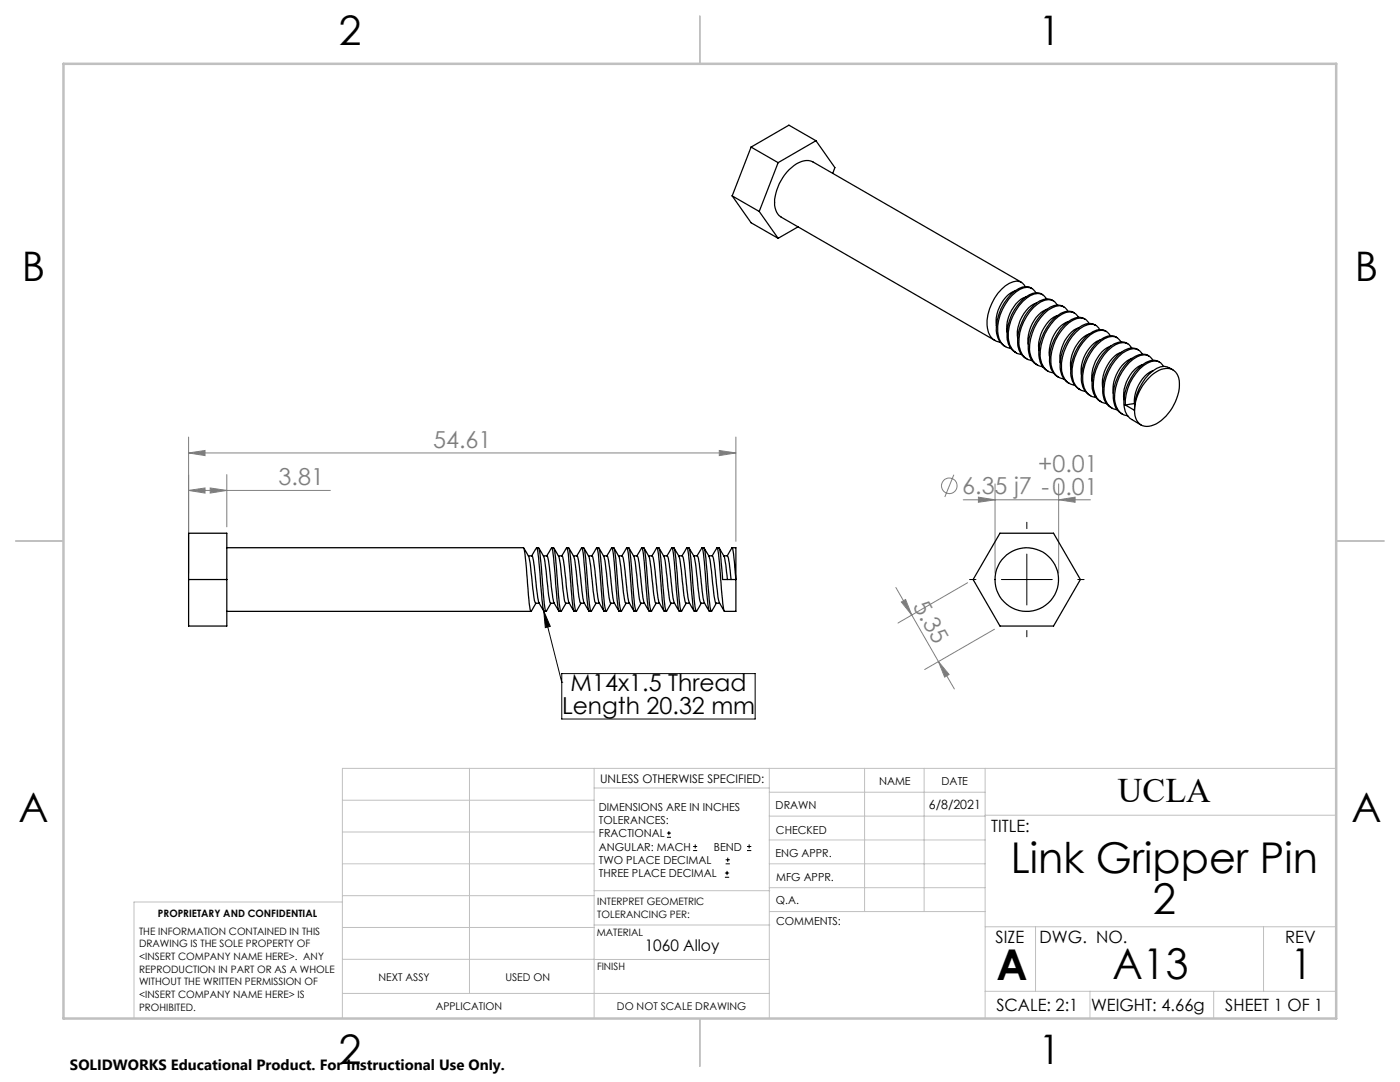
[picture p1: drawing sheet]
<svg xmlns="http://www.w3.org/2000/svg" width="279mm" height="216mm" viewBox="0 0 279 216" stroke-linecap="round" stroke-linejoin="round" font-family="sans-serif">
<g fill="none" stroke="#808080" stroke-width=".2">
<path d="M37.6 90.4l3.3-.5v1zM37.6 97.9l3.3-.5v1zM37.6 87.2v27.2M37.6 90.4h109.3M37.6 97.9h28.3M41.9 97.4l3.4 .5-3.4 .5zM45.3 94.7v10.4M143.5 89.9l3.4 .5-3.4 .5zM146.9 87.2v20.8M190.4 94.7l-1.8 4.5M192.2 99.7h25.4M195.3 99.2l3.3 .5-3.3 .5z"/>
<path d="M198.6 96.6v17.8M211.3 99.7l3.3-.5v1zM211.3 96.6v17.8M178.8 117.2l8.5 14.8M193.1 116.3l-13.9 8M179.9 120.1l.8-.5 1.3 3.1zM187.3 132l3.2 5.5M187.3 132l2.1 2.6-.9 .5zM198.5 125.6l-14 8"/>
<circle cx="189.4" cy="96.9" r="1.55"/>
</g>
<g fill="none" stroke="#000" stroke-width=".2">
<path d="M193.5 115.6h1.3M199.8 115.6h10.2M204.9 104.2v1.3M204.9 110.6v10.1M215.1 115.6h1.3M108.5 121.9l3.6 14.2M108.5 121.9l1.3 3.1-1 .2zM112.1 136.1h.1M112.1 134.4h38.6v9.1h-38.6zM204.9 125.8v1.3M133.1 167.1h.8M133.1 166.2h.8"/>
<path d="M133.5 165.8v.9M138.3 169.7h.8M138.3 168.9h.8M138.7 168.5v.8M144.7 175h.8M144.7 174.2h.8M144.8 172.4h.9M144.8 171.6h.9M145.1 173.8v.8M145.2 171.1v.9M149.1 169.7h.8M149.1 168.9h.8"/>
<path d="M149.5 168.5v.8"/>
</g>
<g fill="none" stroke="#c0c0c0" stroke-width=".2">
<path d="M68.3 159.7h50.3M93.7 153.3v44.9M118.6 153.3v49.9M118.6 157.2h34.9M153.5 153.3v49.9M153.5 158.1h43.1M172.5 153.3v28.6M184.4 153.3v28.6M196.6 153.3v49.9M266.7 153.3h-198.4v49.9M68.3 178.7h50.3M68.3 172.4h50.3"/>
<path d="M68.3 166h50.3M68.3 180h-41.6v23.2M118.6 177.7h35M153.5 167.6h43.1M153.5 162.8h43.1M153.5 172.4h43.1M153.5 177.1h43.1M196.6 162.7h70.1M68.3 198.2h85.2M68.3 191.4l85.2 .1M68.3 185.1h50.3M118.6 184.6h35"/>
<path d="M153.6 181.9h43M196.6 197.8h70.1M196.6 184.9h70.1M206.7 184.9v12.9M217.5 197.8v5.4M242.2 197.8v5.4M252.2 184.9v12.9"/>
</g>
<path d="M139.7 3.2v9.5M3.1 107.9h9.6M266.7 107.9h9.5M139.7 203.2v9.6" fill="none" stroke="#c0c0c0" stroke-width=".25"/>
<path d="M12.7 12.7h254v190.5h-254z" fill="none" stroke="#c0c0c0" stroke-width=".5"/>
<path d="M108.5 121.9l1.3 3.1-1 .2z" fill="#000"/>
<g fill="#808080">
<path d="M187.3 132l2.1 2.6-.9 .5zM179.9 120.1l.8-.5 1.3 3.1z"/>
<path d="M37.6 90.4l3.3-.5v1zM143.5 89.9l3.4 .5-3.4 .5zM195.3 99.2l3.3 .5-3.3 .5zM211.3 99.7l3.3-.5v1z"/>
<path d="M37.6 97.9l3.3-.5v1zM41.9 97.4l3.4 .5-3.4 .5z"/>
</g>
<g fill="none" stroke="#000" stroke-width=".25">
<path d="M146.1 39.1l5.4 3.1M146.1 39.1l3.8 5.4 5.4 3.1M149.9 29.4l-3.8 9.7M149.9 29.4l5.4 3.1M155.3 32.5l-3.8 9.7M162.8 28.1l-7.5 4.4M162.8 28.1l3.8 5.3-.4 1.2M162.8 28.1l-5.4-3.1-7.5 4.4M151.5 42.2l3.8 5.4M159.3 45.3l-4 2.3M202.6 58.1a6.6 6.6 0 0 0-3.8 6.1l.1 .8M203.9 56.3l-41.7-24a3.8 3.8 0 0 0-4.2 1.1 9.7 9.7 0 0 0-3.4 7.6l.2 .9a2.44 2.44 0 0 0 1.1 1.4l42.7 24.6"/>
<path d="M204.6 57.2a1.78 1.78 0 0 0-2.4-1 9 9 0 0 0-5.2 7.7 4 4 0 0 0 1.8 4.2l.8 .2M204.7 59.3a6.3 6.3 0 0 0-3.7 4.8v2.2M206 57.6a2.77 2.77 0 0 0-3.5 .5 9.8 9.8 0 0 0-3.6 8.4 3.2 3.2 0 0 0 1.5 2.5M206.7 58.4a2.07 2.07 0 0 0-3.2-.7 9.7 9.7 0 0 0-4.3 9 2.94 2.94 0 0 0 2.6 2.8M207.8 58.7a2.41 2.41 0 0 0-2.4 .1 9.6 9.6 0 0 0-4.4 9 3.2 3.2 0 0 0 1.6 2.4M207.8 58.6l.3 .2M208.8 59.7a2.07 2.07 0 0 0-3.2-.7 9.7 9.7 0 0 0-4.3 8.9 2.94 2.94 0 0 0 2.6 2.8M209.9 59.9a3.4 3.4 0 0 0-3.9 1.3 9.9 9.9 0 0 0-2.9 7.8 3.3 3.3 0 0 0 1.8 2.6M209.9 59.9l.3 .1M200.4 69l.3 .2M202.5 70.2l.3 .2M206.8 60.5a6.6 6.6 0 0 0-3.8 5.7l.1 1.3"/>
<path d="M208.9 61.7a6.9 6.9 0 0 0-3.7 7M208.9 73.9l.3 .2M211 60.9a2.07 2.07 0 0 0-3.2-.7 9.7 9.7 0 0 0-4.4 8.9 3 3 0 0 0 2.6 2.9M211 63a6.7 6.7 0 0 0-3.7 5.9v1M212.1 61.1a2.41 2.41 0 0 0-2.5 .2 9.7 9.7 0 0 0-4.3 8.9 3.2 3.2 0 0 0 1.7 2.6M212.1 61.1l.2 .1M213.1 62.1a2.04 2.04 0 0 0-3.2-.6 9.6 9.6 0 0 0-4.4 8.9 3 3 0 0 0 2.6 2.8M213.1 76.4l.3 .1M213.2 64.2a6.7 6.7 0 0 0-3.8 6.1v.8M214.5 62.5a2.73 2.73 0 0 0-3.5 .5 9.3 9.3 0 0 0-3.4 9.3l.4 .8 .9 .8M215.2 63.3a2.07 2.07 0 0 0-3.2-.6 9.6 9.6 0 0 0-4.4 8.9 2.92 2.92 0 0 0 2.6 2.8M215.3 77.6l.2 .2"/>
<path d="M215.3 65.4a6.6 6.6 0 0 0-3.8 5.5l.1 1.5M216.3 63.6a2.2 2.2 0 0 0-2.4 .1 9.7 9.7 0 0 0-4.4 9 3.6 3.6 0 0 0 1.8 2.6M216.3 63.5l.3 .2M217.3 64.6a2.02 2.02 0 0 0-3.2-.7 9.6 9.6 0 0 0-4.3 8.9 3 3 0 0 0 2.5 2.8M217.4 78.8l.3 .2M217.4 66.6a6.8 6.8 0 0 0-3.7 7M218.4 64.8a2.64 2.64 0 0 0-3.2 .6 9.8 9.8 0 0 0-3.6 8.5 3.3 3.3 0 0 0 1.5 2.4M218.4 64.8l.3 .1M219.4 65.8a1.78 1.78 0 0 0-2.4-1 9 9 0 0 0-5.2 7.6 4 4 0 0 0 1.9 4.3l.8 .2M219.5 67.8a6.8 6.8 0 0 0-3.7 7M220.8 66.1a2.77 2.77 0 0 0-3.5 .6 9.8 9.8 0 0 0-3.6 8.4 3.2 3.2 0 0 0 1.6 2.5M221.5 67a2.07 2.07 0 0 0-3.1-.7 9.7 9.7 0 0 0-4.4 9 2.94 2.94 0 0 0 2.6 2.8"/>
<path d="M221.7 69.1a6.8 6.8 0 0 0-3.8 6.9M222.7 67.2a2.41 2.41 0 0 0-2.5 .2 9.6 9.6 0 0 0-4.3 8.9 3.2 3.2 0 0 0 1.5 2.5M222.7 67.2l.3 .2M223.7 68.2a2.07 2.07 0 0 0-3.2-.6 9.7 9.7 0 0 0-4.4 8.9 2.94 2.94 0 0 0 2.6 2.8M223.8 70.3a6.2 6.2 0 0 0-3.6 4.7l-.2 1.4 .1 .9M225.1 68.6a2.77 2.77 0 0 0-3.5 .5 10 10 0 0 0-3.6 8.5 3.3 3.3 0 0 0 1.5 2.4M225.8 69.5a2.07 2.07 0 0 0-3.2-.7 9.7 9.7 0 0 0-4.3 8.9 2.94 2.94 0 0 0 2.5 2.8M225.9 71.5a6.9 6.9 0 0 0-3.7 7M227.2 69.8a2.77 2.77 0 0 0-3.5 .5 9.4 9.4 0 0 0-3.4 9.4l.4 .7 1 .8M227.9 70.7a2.04 2.04 0 0 0-3.1-.7 9.6 9.6 0 0 0-4.4 9 3 3 0 0 0 2.6 2.8M228 72.7a6.8 6.8 0 0 0-3.7 7M229 70.9a2.41 2.41 0 0 0-2.4 .2 9.7 9.7 0 0 0-4.3 8.9 3 3 0 0 0 1.5 2.5"/>
<path d="M229.1 70.9l.2 .1M229.3 75.4a4.3 4.3 0 0 1 4.7-1.7 3.2 3.2 0 0 1 1.4 3.3 9.3 9.3 0 0 1-5.6 7.9 2.49 2.49 0 0 1-3.4-2.5 9.6 9.6 0 0 1 2.9-7zM230 71.9a2.07 2.07 0 0 0-3.1-.7 9.6 9.6 0 0 0-4.4 9 2.92 2.92 0 0 0 2.6 2.8M230.2 74a6.6 6.6 0 0 0-3.8 5.8v.7M231.1 72.1a2.2 2.2 0 0 0-2.4 .2 9.7 9.7 0 0 0-4.3 8.9 3.2 3.2 0 0 0 1.5 2.5l1.8 1.1M231.2 72.1l.2 .2M232.2 73.1a2.02 2.02 0 0 0-3.2-.6 9.7 9.7 0 0 0-4.4 8.3M233.3 73.4a2.27 2.27 0 0 0-2.5 .1 9.9 9.9 0 0 0-4.4 8.4M233.3 73.3l.8 .5M219.5 80l.3 .2M221.7 81.3l.2 .1M223.8 82.5l.2 .2"/>
<path d="M224.6 80.8l1.8 1.1M226.4 80.5l-1.8 .3M226.4 80.5l.1 .1M37.6 106.4h7.7v18.5h-7.7zM37.6 115.6h7.7M45.3 109.3h59.2a33.3 33.3 0 0 1 .8 7 19.9 19.9 0 0 0 .7 5.7l1-1.6M104.5 109.4l1 1.6M105.4 110.9h.8M105.5 111l.3 1.3 .5 4.4a11 11 0 0 0 .6 3.7h.7M106.2 110.9a18.5 18.5 0 0 1 .8 5.3v.9a8 8 0 0 0 1.5 4.9l-.3-2.4-.4-5.1a20.7 20.7 0 0 0-.7-5.2h.4a53.5 53.5 0 0 1 .9 9.3l.4 3 .2 .4 1-1.6M107 109.4l-.9 1.5M107.5 109.4a6.9 6.9 0 0 1 1.5 4.4l.7 6.4 .2 .2h.7"/>
<path d="M108.4 110.9h.7M109.1 110.9a18.5 18.5 0 0 1 .9 5.3l.3 3 .3 1.1M110 109.4l-.9 1.5M110.5 109.4l1 1.6M111.4 110.9h.7M111.5 111l.3 1.6 .9 7.3 .2 .5h.7M112.1 110.9a18.5 18.5 0 0 1 .9 5.3v.9a8 8 0 0 0 1.5 4.9l-.3-2.4-.8-9-.3-1.3h.4a16.9 16.9 0 0 1 .6 5.2l.2 1.8a19.9 19.9 0 0 0 .7 5.7l1-1.6M113 109.4l-.9 1.5M113.5 109.4l1 1.6M114.4 110.9h.7M114.5 111l.3 1.1 .5 5.1a7.5 7.5 0 0 0 .6 3.2h.7M115.1 110.9a18.5 18.5 0 0 1 .9 5.3l.1 .9a7.7 7.7 0 0 0 1.4 4.9l-.3-2.4-.8-9-.3-1.3h.4a16.9 16.9 0 0 1 .6 5.2l.2 1.8a19.9 19.9 0 0 0 .7 5.7l1-1.6"/>
<path d="M116 109.4l-.9 1.5M116.5 109.4l1 1.6M117.4 110.9h.7M117.5 111l.4 1.8 .7 6.9 .3 .7M118.1 110.9a18.5 18.5 0 0 1 .9 5.3l.1 .9a7.7 7.7 0 0 0 1.4 4.9l-.3-2.4-.8-9-.3-1.3h.4a61.6 61.6 0 0 1 .9 9.3l.3 2.5 .3 .9 1-1.6M119 109.4l-.9 1.5M119.5 109.4l1 1.6M120.4 110.9h.7M120.5 111l.2 .8 .5 4.9a9.4 9.4 0 0 0 .7 3.7M121.1 110.9a18.5 18.5 0 0 1 .9 5.3l.1 .9a7.7 7.7 0 0 0 1.4 4.9l-.3-2.4-.8-9-.3-1.3h.4a61.6 61.6 0 0 1 .9 9.3l.3 2.5 .3 .9 1-1.6M122 109.4l-.9 1.5M122.5 109.4a6.9 6.9 0 0 1 1.5 4.4l.3 3.1a9.1 9.1 0 0 0 .6 3.5"/>
<path d="M123.4 110.9h.7M124.1 110.9a9.2 9.2 0 0 1 .7 3.9l.3 2.3a7.7 7.7 0 0 0 1.4 4.9l-.3-2.4-.8-9-.3-1.3h.4a61.6 61.6 0 0 1 .9 9.3l.3 2.5 .3 .9 1-1.6M125 109.4l-.9 1.5M125.5 109.4l1 1.6M126.5 111l.3 1 .8 7.5 .2 .8 .8 .1M127.1 110.9a9.2 9.2 0 0 1 .7 3.9l.3 2.3a7.7 7.7 0 0 0 1.4 4.9l-.3-2.4-.8-9-.3-1.3h.4a32.3 32.3 0 0 1 .8 7l.3 4.2 .4 1.5 1-1.6M128 109.4l-.9 1.5h-.7M128.5 109.4l1 1.6M129.5 111l.4 2.4 .4 3.8a7.5 7.5 0 0 0 .6 3.2h.7M130.1 110.9a9.2 9.2 0 0 1 .7 3.9l.3 2.3a7.7 7.7 0 0 0 1.4 4.9l-.3-2.4-.8-9-.3-1.3h.4a32.3 32.3 0 0 1 .8 7 21.2 21.2 0 0 0 .7 5.7l.9-1.6M131 109.4l-.9 1.5h-.7M131.5 109.4l1 1.6"/>
<path d="M132.4 110.9h.8M132.5 111l.3 1.3 .4 4.3a10.5 10.5 0 0 0 .7 3.8h.7M133.2 110.9a31.2 31.2 0 0 1 .9 6.2 7.7 7.7 0 0 0 1.4 4.9l-.2-1.5-.9-9.9-.3-1.3h.4a38.5 38.5 0 0 1 .9 8.2l.3 3.6 .3 .9 .9-1.6M134 109.4l-.9 1.5M134.5 109.4l1 1.6M135.4 110.9h.8M135.5 111l.8 5.7a10.3 10.3 0 0 0 .6 3.7h.7M136.2 110.9a17.3 17.3 0 0 1 .7 5.3l.2 .9a7.7 7.7 0 0 0 1.4 4.9l-.2-1.5-.9-9.9-.3-1.3h.4a38.5 38.5 0 0 1 .9 8.2l.3 3.6 .3 .9 .9-1.6M137 109.4l-.9 1.5M137.5 109.4a6.9 6.9 0 0 1 1.5 4.4l.3 3.1a8.5 8.5 0 0 0 .6 3.5h.7M138.4 110.9h.8M139.2 110.9a17.3 17.3 0 0 1 .7 5.3l.2 .9a7.7 7.7 0 0 0 1.4 4.9l-.2-1.5-.9-9.9-.3-1.3h.4a38.5 38.5 0 0 1 .9 8.2l.3 3.6 .3 .9 .9-1.6"/>
<path d="M140.1 109.4l-1 1.5M140.5 109.4l1 1.6M141.5 111l.2 1 .6 5.1a8.7 8.7 0 0 0 .6 3.3h.7M142.2 110.9a17.3 17.3 0 0 1 .7 5.3l.6 3.9 1 1.9-.2-1.5-.9-9.9-.3-1.3h.4l.2 .6 .5 5.7h2.7M143.1 109.4l-1 1.5h-.7M143.5 109.4l1 1.6M144.5 110.9h.7M144.5 111l.4 1.7 .3 2.9M145.2 110.9a11 11 0 0 1 .6 3.9l.1 .8M146 109.4l-.9 1.5M146.1 109.3h.8v6.3l-.5-5zM146.9 115.6v6.4h-2.3"/>
<path d="M199.6 106.4h10.7l5.3 9.2-5.3 9.3h-10.7l-5.4-9.3zM45.3 122h60.7M108.6 122h.4M110.6 120.3l.9 1.7-.3-2.4-.4-5.1a20.7 20.7 0 0 0-.7-5.2h.4a16.9 16.9 0 0 1 .6 5.2l.2 1.8a19.9 19.9 0 0 0 .7 5.7l1-1.6M111.6 122h.4M114.6 122h.4M117.6 122h.4M118.9 120.4h.7M120.6 122h.4M121.9 120.4h.7M123.6 122h.4M124.9 120.4h.7"/>
<path d="M126.6 122h.4M129.6 122h.4M132.6 122h.4M135.6 122h.4M138.6 122h.4M141.6 122h.4"/>
<circle cx="204.9" cy="115.6" r="6.4"/>
</g>
<g font-size="8.5">
<text x="201.7" y="174.2">Link Gripper Pin</text>
<text x="230.1" y="182.3">2</text>
<text x="198.9" y="195.5">A</text>
<text x="222" y="195.4">A13</text>
<text x="257.6" y="195.4">1</text>
</g>
<g font-size="8.1">
<text x="67.6" y="8.9">2</text>
<text x="207.3" y="8.9">1</text>
<text x="4.4" y="56.2">B</text>
<text x="270.4" y="56.2">B</text>
<text x="3.7" y="164.1">A</text>
<text x="269.7" y="164.1">A</text>
<text x="67.6" y="212.4">2</text>
<text x="207.3" y="212.4">1</text>
</g>
<text font-size="6.9" x="223.1" y="160.1">UCLA</text>
<g font-size="4.7" fill="#808080">
<text x="86.4" y="89.4">54.61</text>
<text x="207.2" y="94.2">+0.01</text>
<text x="55.6" y="96.8">3.81</text>
<text x="192" y="98.6">6.35 j7 -0.01</text>
<text x="182.1" y="120.9" transform="rotate(60 182.1 120.9)">5.35</text>
</g>
<g font-size="4.7">
<text x="113.9" y="137.9">M14x1.5 Thread</text>
<text x="112.2" y="142.4">Length 20.32 mm</text>
</g>
<g font-size="3.4">
<text x="197.8" y="166">TITLE:</text>
<text x="198.7" y="188.1">SIZE</text>
<text x="207.5" y="188.1">DWG. NO.</text>
<text x="256.5" y="188.2">REV</text>
<text x="198.8" y="201.7">SCALE: 2:1</text>
<text x="217.7" y="201.8">WEIGHT: 4.66g</text>
<text x="244.5" y="201.7">SHEET 1 OF 1</text>
</g>
<text font-size="3.2" x="128.7" y="189.8">1060 Alloy</text>
<text font-size="3" x="14" y="213.5">SOLIDWORKS Educational Product. For Instructional Use Only.</text>
<text font-size="2.5" x="185.4" y="161.4">6/8/2021</text>
<text font-size="2.4" x="119.8" y="156.2">UNLESS OTHERWISE SPECIFIED:</text>
<g font-size="2.2">
<text x="119.5" y="161.8">DIMENSIONS ARE IN INCHES</text>
<text x="154.8" y="161.4">DRAWN</text>
<text x="175.4" y="156.6">NAME</text>
<text x="187.9" y="156.7">DATE</text>
<text x="119.5" y="164.4">TOLERANCES:</text>
<text x="119.5" y="167.1">FRACTIONAL</text>
<text x="154.9" y="166.3">CHECKED</text>
<text x="119.5" y="169.7">ANGULAR: MACH</text>
<text x="119.5" y="172.4">TWO PLACE DECIMAL</text>
<text x="142.5" y="169.7">BEND</text>
<text x="154.8" y="171">ENG APPR.</text>
<text x="119.5" y="175">THREE PLACE DECIMAL</text>
<text x="154.9" y="175.7">MFG APPR.</text>
<text x="154.9" y="180.4">Q.A.</text>
<text x="154.9" y="184.6">COMMENTS:</text>
</g>
<g font-size="2.1">
<text x="75.5" y="195.7">NEXT ASSY</text>
<text x="100.9" y="195.7">USED ON</text>
<text x="86.9" y="201.5">APPLICATION</text>
<text x="123.1" y="201.6">DO NOT SCALE DRAWING</text>
</g>
<g font-size="2">
<text x="31.5" y="182.9">PROPRIETARY AND CONFIDENTIAL</text>
<text x="119.2" y="180.6">INTERPRET GEOMETRIC</text>
<text x="119.2" y="183.1">TOLERANCING PER:</text>
<text x="27.8" y="186.5">THE INFORMATION CONTAINED IN THIS</text>
<text x="27.8" y="189">DRAWING IS THE SOLE PROPERTY OF</text>
<text x="27.8" y="191.6">&lt;INSERT COMPANY NAME HERE&gt;. ANY</text>
<text x="119.1" y="186.7">MATERIAL</text>
<text x="27.8" y="194.1">REPRODUCTION IN PART OR AS A WHOLE</text>
<text x="27.8" y="196.6">WITHOUT THE WRITTEN PERMISSION OF</text>
<text x="119.1" y="193.5">FINISH</text>
<text x="27.8" y="199.1">&lt;INSERT COMPANY NAME HERE&gt; IS</text>
<text x="27.8" y="201.7">PROHIBITED.</text>
</g>
</svg>
